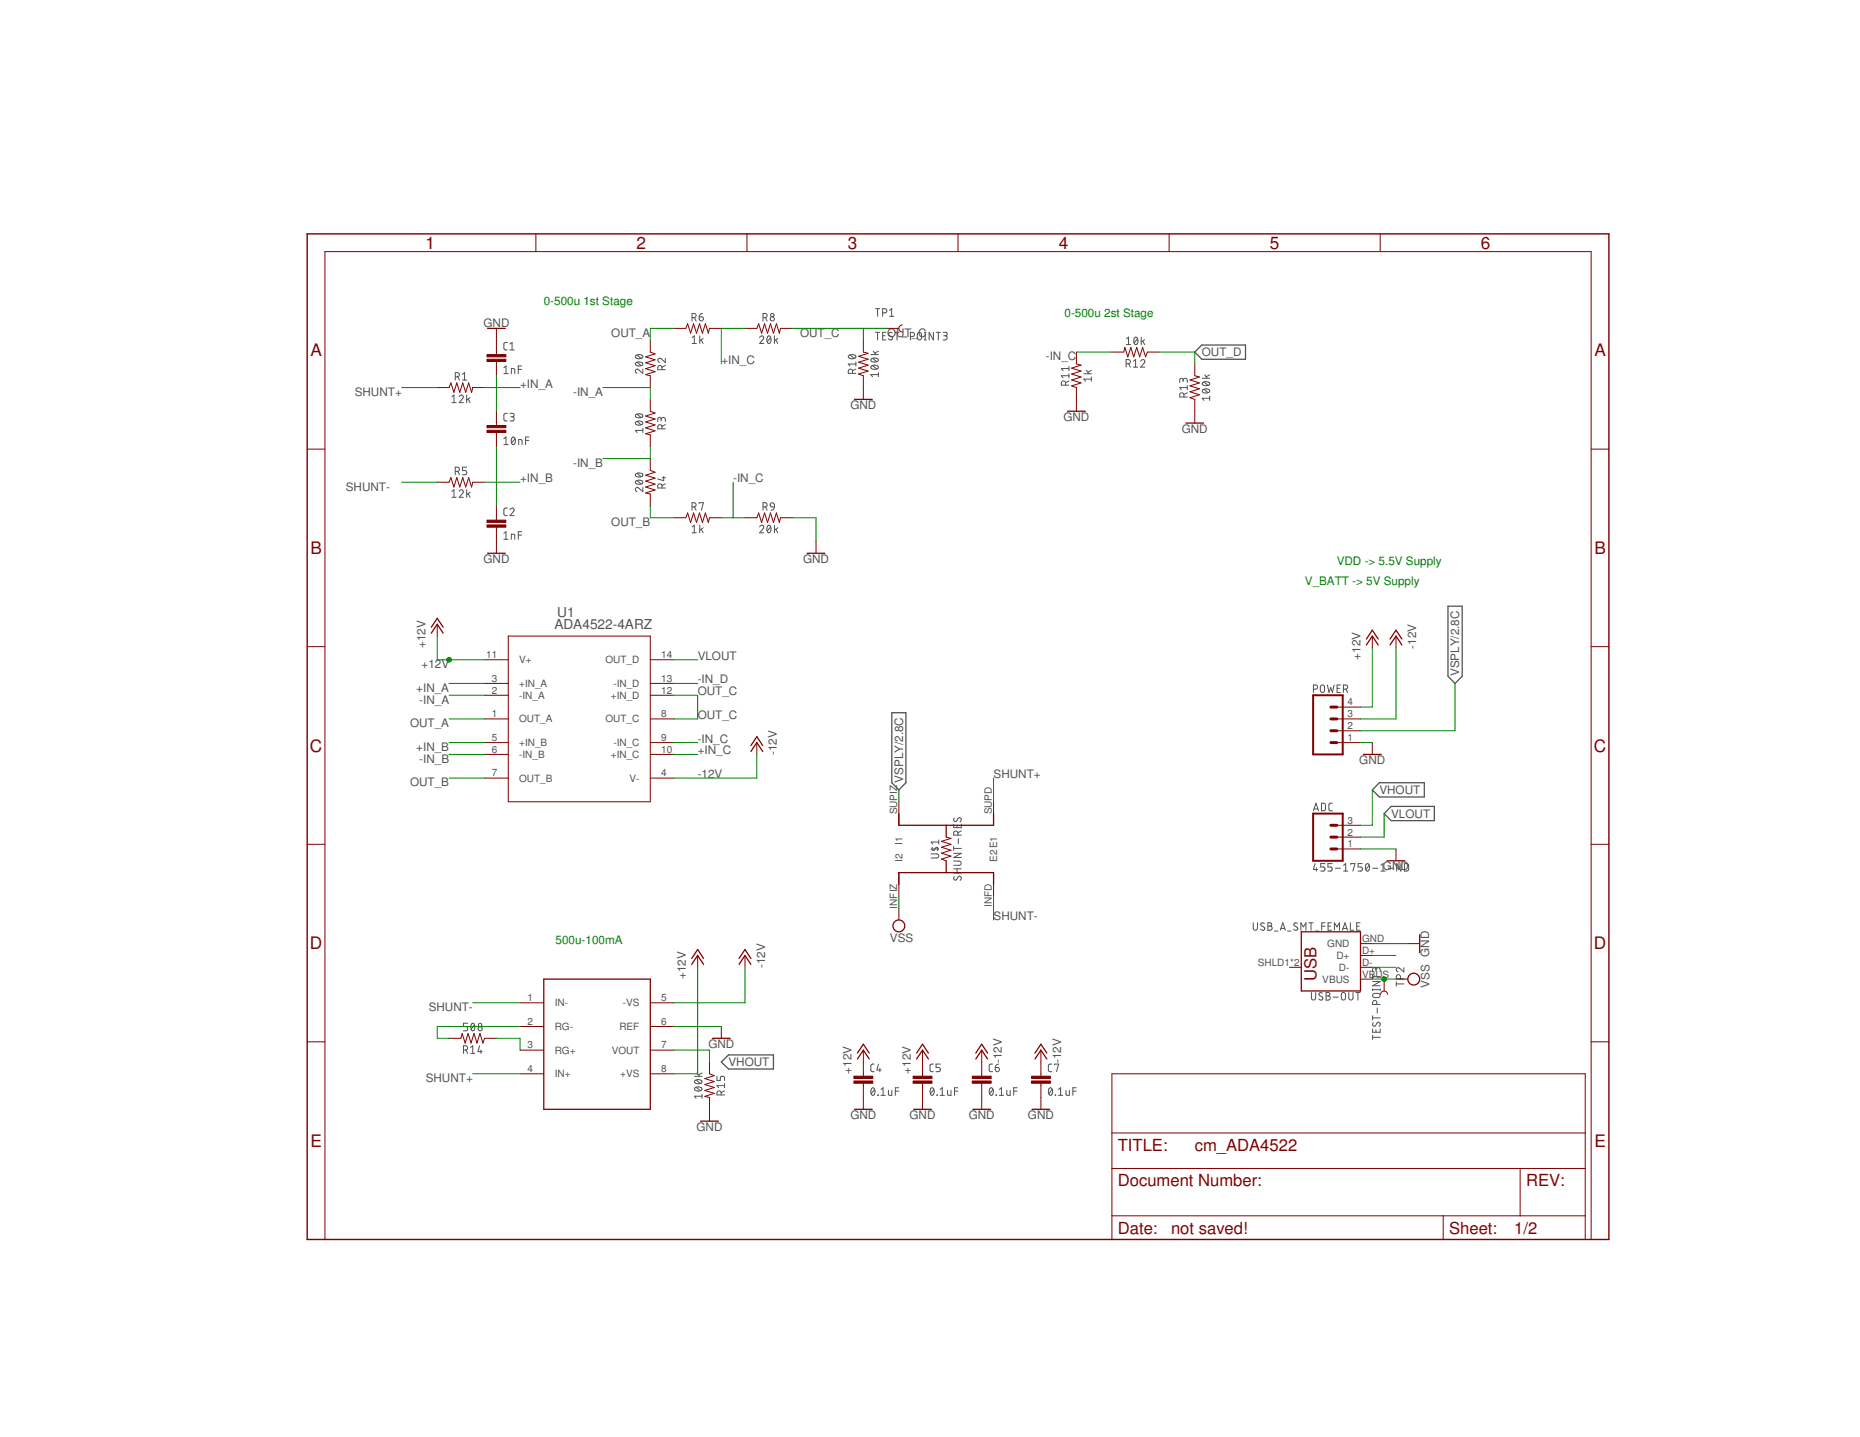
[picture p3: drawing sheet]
<svg xmlns="http://www.w3.org/2000/svg" width="279mm" height="216mm" viewBox="0 0 279 216" stroke-linecap="round" stroke-linejoin="round" font-family="sans-serif">
<g fill="none" stroke="#505050" stroke-width=".15">
<path d="M67.9 59.6l.3-.2v1.1M68.4 56.6h.4a.31 .31 0 0 0 .2-.4 .31 .31 0 0 0-.3-.2h-.3v1.1M68.8 56.6l.2 .5M69 59.6a.31 .31 0 0 1 .4-.2 .31 .31 0 0 1 .1 .5l-.5 .6h.6M69.5 56.2l.3-.2v1.1M69.5 57.1h.6M70.1 59.4v1.1M70.3 60l.3 .5M70.6 59.7l-.5 .4M75.7 56.1h.6M75.7 55.2l.3-.2v1.1M76.2 51.5h-.3l-.2 .2v.7l.2 .2h.3"/>
<path d="M76.6 52.6h.6M76.6 51.7l.3-.2v1.1M76.8 56.1v-.7l.5 .1v.6M77.9 55.5h.5M78.4 55h-.5v1.1M95.5 54.5a.74 .74 0 0 1 1.1 .2 .65 .65 0 0 1-1.2 0zM95.5 53.4a.7 .7 0 0 1 1.1 .2 .65 .65 0 0 1-1.2 0zM95.7 54.4l.6 .5M95.7 53.3l.6 .5M96.6 55.5v.6l-.7-.5a.31 .31 0 0 0-.5 .1 .31 .31 0 0 0 .3 .4M99.4 55.5v-.3a.32 .32 0 0 0-.3-.3 .32 .32 0 0 0-.3 .3v.3h1.1M99.9 53.8v.7l-.6-.6a.32 .32 0 0 0-.5 .1 .32 .32 0 0 0 .3 .5"/>
<path d="M99.9 54.9l-.5 .3M103.9 47.7h.3a.32 .32 0 0 0 .4-.3 .32 .32 0 0 0-.4-.3h-.3v1.1M104 50.7l.3-.2v1.1M104 51.6h.6M104.3 47.7l.3 .5M105 47.6h.4a.31 .31 0 0 1 .3 .4 .31 .31 0 0 1-.4 .2 .31 .31 0 0 1-.3-.3zM105.1 50.5v1.1M105.3 51.1l.3 .5M105.5 47.1l-.3 .1-.2 .4M105.6 50.8l-.5 .4M114.1 50.7a.31 .31 0 0 1 .4-.2 .31 .31 0 0 1 .1 .5l-.5 .6h.6M114.6 47.7h.3a.32 .32 0 0 0 .3-.3 .32 .32 0 0 0-.3-.3h-.3v1.1"/>
<path d="M115 47.7l.2 .5M115.3 50.5h.2a.67 .67 0 0 1 0 1.1 .7 .7 0 0 1-.2-1.1zM115.8 50.7l-.5 .7M116.3 50.5v1.1M116.5 51.1l.3 .5M116.8 50.8l-.5 .4M127.4 53.5a.73 .73 0 0 1 1.2 .1 .67 .67 0 0 1-1.2 0zM127.7 53.3l.6 .5M128.1 56.1v-.3a.32 .32 0 0 0-.4-.4 .32 .32 0 0 0-.3 .4v.3h1.2M128.6 55.5l-.5 .2M128.6 54.7h-1.2l.3 .3M128.6 54.4v.6"/>
<path d="M130.8 53.3h1.2M130.9 55a.62 .62 0 0 1 1 .3 .73 .73 0 0 1-1.1-.1zM130.9 53.9a.74 .74 0 0 1 1.1 .2 .67 .67 0 0 1-1.2 0zM131.1 54.9l.6 .5M131.1 53.8l.6 .5M131.2 52.8l.4 .5M131.5 49.9h.6M131.5 46.4h.6M131.8 46.4v1.1M131.8 49.9v1.2M132 56.3h-1.2l.3 .3M132 56v.6"/>
<path d="M132 52.8l-.6 .2M132.6 47h.3a.32 .32 0 0 0 .3-.3 .32 .32 0 0 0-.3-.3h-.3v1.1M132.6 50.4h.4M133.1 49.9h-.5v1.2h.5M133.6 46.6l.3-.2v1.1M133.6 47.5h.7M134 50h-.4l-.1 .2 .1 .2 .4 .2a.31 .31 0 0 1-.1 .5 .31 .31 0 0 1-.4-.2M134.4 49.9h.7M134.7 49.9v1.2M135.5 50.6h.7M136.8 50.6l.4-.1a.33 .33 0 0 0 .2-.3 .33 .33 0 0 0-.3-.3h-.3v1.2M137.9 50h.1a.31 .31 0 0 1 .4 .2v.6a.32 .32 0 0 1-.3 .3 .32 .32 0 0 1-.3-.3v-.7z"/>
<path d="M138.9 49.9h.2M138.9 51.1h.2M139 49.9v1.2M140.2 49.9v1.2l-.6-1.2v1.2M140.6 49.9h.7M140.9 49.9v1.2M141.7 49.9l.5 .1 .1 .1-.1 .3h-.4M142 50.4a.32 .32 0 0 1 .3 .4 .32 .32 0 0 1-.3 .3h-.3M160.1 57.9v-.3a.32 .32 0 0 0-.4-.4 .32 .32 0 0 0-.3 .4v.3h1.2M160.6 55.4h-1.2l.3 .3M160.6 57.2l-.5 .3M160.6 56.5h-1.2l.3 .3"/>
<path d="M160.6 55.1v.6M160.6 56.2v.6M162.8 56.2h1.1M163.2 55.6l.4 .6M163.9 57h-1.1l.3 .3M163.9 56.6v.7M163.9 55.6l-.5 .3M169.2 54.7h.3a.32 .32 0 0 0 .3-.4 .32 .32 0 0 0-.3-.3h-.3v1.2M169.2 50.9l.3-.2v1.1M169.2 51.8h.6M169.5 54.7l.3 .5M170.3 54.3l.3-.3v1.2"/>
<path d="M170.3 55.2h.6M170.5 50.7h.1a.65 .65 0 0 1 0 1.1 .69 .69 0 0 1-.1-1.1zM170.9 50.9l-.5 .6M171.3 54.3a.32 .32 0 0 1 .5-.3 .32 .32 0 0 1 .1 .5l-.6 .7h.7M171.4 50.7v1.1M171.7 51.2l.2 .6M171.9 51l-.5 .4M177.7 57.1a.32 .32 0 0 1 .3-.3 .32 .32 0 0 1 .4 .3v.4M177.7 57.3v-.3l-.3-.2-.2 .2v.5M177.8 59.6v-.3a.32 .32 0 0 0-.3-.3 .32 .32 0 0 0-.3 .3v.3h1.2M178.4 59l-.6 .3M178.4 58.2h-1.2l.3 .3"/>
<path d="M178.4 57.9v.6M180.6 56.8h1.1M180.7 58.6a.7 .7 0 0 1 1 .1 .65 .65 0 0 1-1.1 0zM180.7 57.5a.74 .74 0 0 1 1 .1 .65 .65 0 0 1-1.1 0zM180.8 58.5l.7 .5M180.8 57.4l.7 .5M181 56.3l.3 .5M181.7 59.8h-1.1l.2 .4M181.7 59.5v.7M181.7 56.3l-.5 .3M67.9 73.8l.3-.2v1.1M67.9 60.5h.6"/>
<path d="M67.9 74.7h.6M68.4 70.8h.3a.32 .32 0 0 0 .3-.3 .32 .32 0 0 0-.3-.3h-.3v1.1M68.8 70.8l.2 .5M69 73.8a.31 .31 0 0 1 .4-.2 .31 .31 0 0 1 .1 .5l-.5 .6h.6M70.1 70.2h-.6v.5h.3a.32 .32 0 0 1 .3 .3 .32 .32 0 0 1-.3 .3h-.3M70.1 73.6v1.1M70.3 74.2l.3 .5M70.6 74l-.5 .3M75.7 65.9l.3-.2v1.1M75.7 66.8h.6M76.2 76.3h-.3l-.2 .3v.7l.2 .1 .3 .1M76.2 62.1h-.3l-.2 .3v.7l.2 .1h.3"/>
<path d="M76.6 76.6a.32 .32 0 0 1 .4-.3 .32 .32 0 0 1 .2 .5l-.6 .7h.6M76.6 62.1h.4l.2 .2-.1 .3h-.4M76.9 62.6a.32 .32 0 0 1 .3 .3 .32 .32 0 0 1-.3 .3h-.3M76.9 65.7h.1a.6 .6 0 0 1 .5 .5 .6 .6 0 0 1-.4 .6 .7 .7 0 0 1-.2-1.1zM77.4 65.9l-.5 .6M77.9 66.8v-.8l.5 .1v.7M78.4 79.9h-.5v1.1M79 66.2h.5M79.5 65.7h-.5v1.1M95.5 63.4a.7 .7 0 0 1 1.1 .2 .65 .65 0 0 1-1.2 0zM95.5 62.3a.72 .72 0 0 1 1.1 .2 .68 .68 0 0 1-1.2 0zM95.5 72.3a.7 .7 0 0 1 1.1 .2 .65 .65 0 0 1-1.2 0z"/>
<path d="M95.5 71.2a.74 .74 0 0 1 1.1 .2 .65 .65 0 0 1-1.2 0zM95.7 63.3l.6 .5M95.7 62.2l.6 .5M95.7 72.2l.6 .5M95.7 71.1l.6 .5M96.6 73.2v.7l-.7-.6a.31 .31 0 0 0-.5 .1 .31 .31 0 0 0 .3 .5M96.6 64.3v.7M96.6 64.7h-1.2l.3 .3M99.3 63a.32 .32 0 0 1 .3-.3 .32 .32 0 0 1 .3 .3v.3M99.3 63.2v-.4l-.3-.1-.2 .1v.5M99.4 64.4v-.3a.32 .32 0 0 0-.3-.3 .32 .32 0 0 0-.3 .3v.3h1.1M99.4 73.3v-.3a.32 .32 0 0 0-.3-.3 .32 .32 0 0 0-.3 .3v.3h1.1"/>
<path d="M99.4 71.8h.5M99.7 71.6v.6l-.9-.2M99.9 63.8l-.5 .3M99.9 72.7l-.5 .2M103.9 76.2h.3a.32 .32 0 0 0 .4-.4 .32 .32 0 0 0-.4-.3h-.3v1.2M104 79.2l.3-.3v1.2M104.3 76.2l.3 .5M105 75.6v-.1h.7l-.4 1.2M105.1 78.9v1.2M105.3 79.5l.3 .6M105.6 79.3l-.5 .4M114.1 79.2a.31 .31 0 0 1 .4-.3 .31 .31 0 0 1 .1 .5l-.5 .7h.6"/>
<path d="M114.6 76.2h.3a.32 .32 0 0 0 .3-.4 .32 .32 0 0 0-.3-.3h-.3v1.2M115 76.2l.2 .5M115.3 79l.2-.1a.67 .67 0 0 1 0 1.2 .7 .7 0 0 1-.2-1.1zM115.7 75.7a.33 .33 0 0 1 .4-.2 .33 .33 0 0 1 .2 .3v.4l-.5-.1-.1-.1zM115.8 79.2l-.5 .6M116.3 76.2l-.2 .4-.3 .1M116.3 78.9v1.2M116.5 79.5l.3 .6M116.8 79.3l-.5 .4M75.7 80.1l.3-.2v1.1M75.7 81h.6M76.8 81v-.7l.5 .1v.6"/>
<path d="M77.9 80.4h.5M104 80.1h.6M197.3 103.5h.3a.32 .32 0 0 0 .3-.3 .32 .32 0 0 0-.3-.3h-.3v1.1M198.5 103a.31 .31 0 0 1 .3-.1 .31 .31 0 0 1 .2 .3v.5a.32 .32 0 0 1-.4 .3 .32 .32 0 0 1-.3-.3v-.5zM199.4 102.9l.2 1.1 .3-.7 .3 .7 .2-1.1M200.9 103.4h.3M201.4 102.9h-.5v1.1h.5M201.8 103.5h.3a.32 .32 0 0 0 .3-.3 .32 .32 0 0 0-.3-.3h-.3v1.1M202.2 103.5l.2 .5M139.9 128.3h.8a.31 .31 0 0 1 .3 .3 .31 .31 0 0 1-.3 .3h-.8M139.9 127.6h1.1M140.1 127.3l-.1 .3 .1 .2h.2l.3-.5h.2v.5"/>
<path d="M141 126.5h-1.1l.2 .3M141 126.2v.6M143.3 129.4h.9a.31 .31 0 0 1 .2 .4 .31 .31 0 0 1-.3 .2h-.8M143.3 131.2h1.1M143.3 130.5h1.1M143.3 128.2h1.1l-1.1 .6h1.1M143.3 127.5h1.1M143.3 123.8v.6h1.1v-.6M143.3 127.1v.7M143.3 131.7v.3a.25 .25 0 0 0 .3 .2l.3-.4a.31 .31 0 0 1 .5 0 .31 .31 0 0 1-.2 .5M143.3 122.9v.1a.27 .27 0 0 0 0 .4 .27 .27 0 0 0 .3 0l.3-.4a.29 .29 0 0 1 .4-.1 .29 .29 0 0 1 0 .5l-.1 .1M143.8 124v.4"/>
<path d="M143.8 130.5v.7M143.9 125.5l-.1-.5a.31 .31 0 0 0-.3-.1 .31 .31 0 0 0-.2 .3v.3h1.1M144 126v.7M144.4 124.8l-.5 .3M188.3 138.6v.8a.32 .32 0 0 0 .3 .4 .32 .32 0 0 0 .3-.4v-.8M189.9 138.7h-.4l-.1 .2 .1 .2 .4 .2a.31 .31 0 0 1-.1 .5 .31 .31 0 0 1-.4-.2M190.5 138.6l.5 .1v.2l-.2 .2a.31 .31 0 0 1 .3 .4 .31 .31 0 0 1-.3 .3h-.3zM190.5 139.1h.3M191.5 139.9h.5M192.3 139.8l.4-1.2 .4 1.2M192.4 139.5h.6M193.4 139.9h.5"/>
<path d="M194.9 138.7h-.4l-.1 .2v.1l.4 .3a.31 .31 0 0 1 0 .5 .31 .31 0 0 1-.5-.2M195.4 139.8v-1.2l.4 .7 .4-.7v1.2M196.6 138.6h.7M196.9 138.6v1.2M197.3 121.8l.4-1.1 .4 1.1M197.4 121.5h.6M197.5 129.8l-.2 .8h.6M197.6 139.9h.5M197.7 130.4v.5M198.5 120.7h.4l.2 .2v.7l-.2 .2h-.4zM198.5 139.1h.6M199 129.8h-.6v.5h.4a.31 .31 0 0 1 .2 .3 .31 .31 0 0 1-.2 .3h-.4"/>
<path d="M199.1 138.6h-.6v1.2M199.5 139.1h.4M200 138.6h-.5v1.2h.5M200.1 129.8h-.6v.5h.4a.31 .31 0 0 1 .2 .3 .31 .31 0 0 1-.2 .3h-.4M200.1 120.7h-.4l-.1 .2 .1 .9h.4M200.4 139.8v-1.2l.4 .7 .4-.7v1.2M200.6 130.5h.7M201.7 139.8l.3-1.2 .4 1.2M201.7 139.5h.6M201.8 130.9h.7M201.8 130l.3-.2v1.1M202.8 138.6v1.2h.5"/>
<path d="M202.9 129.9v-.1h.6l-.3 1.1M203.8 139.1h.4M204.3 138.6h-.5v1.2h.5M204.6 129.8h-.6v.5h.4a.31 .31 0 0 1 .2 .3 .31 .31 0 0 1-.2 .3h-.4M205.3 129.8h.1a.65 .65 0 0 1 0 1.1 .69 .69 0 0 1-.1-1.1zM205.7 130l-.5 .6M206.2 130.5h.8M207.4 130.9h.7M207.4 130l.4-.2v1.1M208.5 130.5h.8M210.4 129.8v1.1l-.6-1.1v1.1M211 129.8h.4l.2 .1v.7l-.2 .3h-.4z"/>
<path d="M69.6 157.8h.3a.32 .32 0 0 0 .3-.4 .32 .32 0 0 0-.3-.3h-.3v1.2M70 157.8l.3 .5M70.3 153.7h-.7v.5h.4a.32 .32 0 0 1 .3 .4 .32 .32 0 0 1-.3 .3h-.4M70.7 157.4l.3-.3v1.2M70.7 158.3h.6M70.8 153.8l.2-.1a.67 .67 0 0 1 0 1.2 .74 .74 0 0 1-.2-1.1zM71.3 154l-.5 .6M72.1 157.1l-.3 .9h.6M72.2 157.8v.5M131.3 159.9h-.4l-.1 .2v.8l.2 .1h.3M132 159.9l-.3 .9h.7M140.2 159.9h-.4l-.1 .2v.8l.1 .1h.4"/>
<path d="M141.2 159.9h-.6v.5h.4a.32 .32 0 0 1 .3 .3 .32 .32 0 0 1-.3 .3h-.4M149.1 159.9h-.4l-.1 .2v.8l.1 .1h.4M150 159.9a.51 .51 0 0 0-.5 .5M158 159.9h-.4l-.1 .2v.8l.1 .1h.4M158.4 160v-.1h.6l-.3 1.1M197 149.1v.8a.32 .32 0 0 0 .3 .4 .32 .32 0 0 0 .3-.4v-.8M198.6 149.2a.27 .27 0 0 0-.4 0 .27 .27 0 0 0 0 .4l.4 .2a.31 .31 0 0 1 0 .5 .31 .31 0 0 1-.5-.2M199.2 149.1h.4l.2 .2-.1 .2-.2 .1a.32 .32 0 0 1 .3 .3 .32 .32 0 0 1-.3 .4h-.3zM199.2 149.6h.3M200.3 149.8h.7M201.6 149.2a.33 .33 0 0 1 .3-.1 .33 .33 0 0 1 .2 .3v.5a.32 .32 0 0 1-.3 .3 .32 .32 0 0 1-.3-.3zM202.6 149.1v.8a.32 .32 0 0 0 .3 .3 .32 .32 0 0 0 .3-.3v-.8"/>
<path d="M203.7 149.1h.6M204 149.1v1.2M206.2 155.9h1.1M206.2 146.4v.6M206.2 148.6v.2M206.2 152.6v.6M206.2 154.6v.5h1.1v-.5M206.2 155.5v.7M206.2 152.9h1.1M206.2 148.7h1.1M206.2 147.5h1.1l-1.1 .6h1.1M206.2 146.7h1.1"/>
<path d="M206.2 149.4a.86 .86 0 0 1 1.1 0v.1a.28 .28 0 0 1-.3 .4h-.5a.31 .31 0 0 1-.3-.2 .31 .31 0 0 1 0-.3zM206.3 153.6a.32 .32 0 0 0-.1 .4 .32 .32 0 0 0 .2 .2l.3-.1 .1-.4a.31 .31 0 0 1 .5 .1 .31 .31 0 0 1-.1 .4M206.7 145.7a.32 .32 0 0 1 .3-.3 .32 .32 0 0 1 .3 .3v.3M206.7 145.9v-.4l-.3-.1-.2 .1v.5M206.7 154.7v.4M206.8 150.9v-.3a.32 .32 0 0 0-.3-.3 .32 .32 0 0 0-.3 .3v.3h1.1M206.9 151.4v.8M207.3 148.6v.2M209.7 147.8h1.2M209.7 147.5v.6M210.4 147.1v-.4a.32 .32 0 0 0-.3-.3 .32 .32 0 0 0-.4 .3v.4h1.2M210.9 145.4v.6l-.7-.5a.32 .32 0 0 0-.5 .1 .32 .32 0 0 0 .3 .4"/>
<path d="M104.3 161.7h1.2M104.4 163.4a.7 .7 0 0 1 1.1 .2 .65 .65 0 0 1-1.2 0zM104.4 162.3a.7 .7 0 0 1 1.1 .2 .65 .65 0 0 1-1.2 0zM104.6 163.4l.6 .5M104.6 162.3l.6 .5M104.7 161.2l.4 .5M105.5 164.7h-1.2l.3 .3M105.5 164.4v.6M105.5 161.2l-.6 .3M107.7 161.7v.6h.5v-.4a.33 .33 0 0 1 .3-.2 .33 .33 0 0 1 .3 .2v.4M108.3 164.5v-.3a.32 .32 0 0 0-.3-.3 .32 .32 0 0 0-.3 .3v.3h1.1M108.8 163.9l-.5 .2"/>
<path d="M108.8 163.1h-1.1l.2 .3M108.8 162.8v.6M131 163.4a.6 .6 0 0 1 .5 .6 .6 .6 0 0 1-.4 .6 .7 .7 0 0 1-.1-1.2zM131.4 163.7l-.5 .6M131.9 164.5v.1zM132.2 160.5v.5M132.3 164.6h.7M132.3 163.7l.4-.3v1.2M133.5 163.8v.6l.1 .2h.4v-.8M134.5 163.9h.5M135 163.4h-.5v1.2M139.9 163.4a.6 .6 0 0 1 .5 .6 .6 .6 0 0 1-.4 .6 .7 .7 0 0 1-.1-1.2z"/>
<path d="M140.3 163.7l-.5 .6M140.8 164.5v.1zM141.2 164.6h.7M141.2 163.7l.3-.3v1.2M142.3 163.8v.6l.2 .2h.4v-.8M143.4 163.9h.5M143.9 163.4h-.5v1.2M148.8 163.4a.6 .6 0 0 1 .5 .6 .6 .6 0 0 1-.4 .6 .7 .7 0 0 1-.1-1.2zM149.2 163.7l-.5 .6M149.5 160.4h.4a.31 .31 0 0 1 .2 .3 .31 .31 0 0 1-.3 .3 .31 .31 0 0 1-.3-.3zM149.6 164.5l.1 .1zM150.1 164.6h.6"/>
<path d="M150.1 163.7l.3-.3v1.2M151.2 163.8v.6l.2 .2h.3v-.8M152.3 163.9h.5M152.8 163.4h-.5v1.2M157.7 163.4a.6 .6 0 0 1 .4 .6 .6 .6 0 0 1-.3 .6 .7 .7 0 0 1-.1-1.2zM158.1 163.7l-.6 .6M158.5 164.5l.1 .1zM159 164.6h.6M159 163.7l.3-.3v1.2M160.1 163.8v.6l.2 .2h.3v-.8M161.2 163.9h.5M161.7 163.4h-.5v1.2"/>
<circle cx="116" cy="47.3" r=".26"/>
<circle cx="116" cy="47.9" r=".31"/>
<circle cx="72.1" cy="154" r=".25"/>
<circle cx="72.1" cy="154.6" r=".31"/>
</g>
<path d="M179.5 52.9l1-1.1h6.6v2.2h-6.6zM217.5 91.1h2.1v10.5l-1 1.1-1.1-1.1zM134 107.1h2.1v10.5l-1.1 1.1-1-1.1zM207.2 117.6h6.8v2.1h-6.8l-1.1-1zM209 121.2h6.5v2.1h-6.5l-1.1-1.1zM108.4 159.6l1-1.1h6.8v2.1h-6.8z" fill="none" stroke="#505050" stroke-width=".19"/>
<g fill="none" stroke="#800000" stroke-width=".15">
<path d="M80.5 35.1v2.7M112.2 35.1v2.7M143.9 35.1v2.7M175.6 35.1v2.7M207.3 35.1v2.7M65.7 58.2h1.8l.2-.7 .5 1.4 .4-1.4 .5 1.4 .4-1.4 .5 1.4 .4-1.4 .4 1.4 .2-.7h1.8M74.6 49.3v4M74.6 54.3v2.2M97.7 51.1v1.8l.7 .3-1.4 .4 1.4 .5-1.4 .4 1.4 .4-1.4 .5 1.4 .4-1.4 .5 .7 .2v1.7M101.2 49.3h1.8l.3-.7 .4 1.5 .5-1.5 .4 1.5 .5-1.5 .4 1.5 .5-1.5 .4 1.5 .2-.8h1.8M111.9 49.3h1.8l.3-.7 .4 1.5 .5-1.5 .4 1.5 .4-1.5 .5 1.5 .4-1.5 .5 1.5 .1-.8h1.8M129.7 51.1v1.8l.7 .2-1.4 .4 1.4 .5-1.4 .4 1.4 .5-1.4 .4 1.4 .5-1.4 .4 .7 .3v3.5"/>
<path d="M133.2 49.3h1.8M135.6 48.8a.54 .54 0 0 0-.6 .6 .54 .54 0 0 0 .6 .5M161.7 52.9v1.8l.7 .2-1.4 .4 1.4 .5-1.4 .4 1.4 .4-1.4 .5 1.4 .4-1.4 .5 .7 .2v3.6M167 52.9h1.8l.2-.7 .4 1.4 .5-1.4 .4 1.4 .5-1.4 .4 1.4 .4-1.4 .5 1.4 .3-.7h1.7M179.5 54.7v1.8l.7 .1-1.4 .5 1.4 .4-1.4 .5 1.4 .4-1.4 .5 1.4 .4-1.4 .5 .7 .2v3.6M46.1 67.5h2.7M65.7 72.5h1.8l.2-.7 .5 1.4 .4-1.4 .5 1.4 .4-1.4 .5 1.4 .4-1.4 .4 1.4 .2-.7h1.8M74.6 61.8v2.1M74.6 65v2.1M74.6 76v2.1M74.6 79.2v3.9M97.7 60v1.8l.7 .3-1.4 .4 1.4 .4-1.4 .5 1.4 .4-1.4 .5 1.4 .4-1.4 .5 .7 .1v1.8"/>
<path d="M97.7 68.9v1.8l.7 .3-1.4 .4 1.4 .4-1.4 .5 1.4 .4-1.4 .5 1.4 .4-1.4 .5 .7 .1v1.8M101.2 77.8h1.8l.3-.7 .4 1.4 .5-1.4 .4 1.4 .5-1.4 .4 1.4 .5-1.4 .4 1.4 .2-.7h1.8M111.9 77.8h1.8l.3-.7 .4 1.4 .5-1.4 .4 1.4 .4-1.4 .5 1.4 .4-1.4 .5 1.4 .1-.7h1.8M239 67.5h2.7M46.1 97.2h2.7M65.7 93.8v1.8M72.8 99.1h3.5M76.3 95.6h21.4v24.9h-21.4zM97.7 99.1h3.5M122.6 81.3v1.8M206.1 95.6v1.7M209.7 95.6v1.7"/>
<path d="M239 97.2h2.7M72.8 102.7h3.5M72.8 104.5h3.5M72.8 108h3.5M72.8 111.6h3.5M72.8 113.3h3.5M72.8 116.9h3.5M97.7 102.7h3.5M97.7 104.5h3.5M97.7 108h3.5M97.7 111.6h3.5M97.7 113.3h3.5"/>
<path d="M97.7 116.9h3.5M113.7 111.6v1.7M200.8 108h3.6M200.8 111.6h3.6M200.8 109.8h3.6M200.8 106.2h3.6M206.1 111.6v1.7M46.1 126.9h2.7M135 120.5v3.5M135 131.1v3.6M135 136.4v1.8M142.1 125.8l.8 .2-1.5 .4 1.5 .5-1.5 .4 1.5 .4-1.5 .5 1.5 .4-1.5 .5 .7 .2"/>
<path d="M149.2 120.5v3.5M149.2 131.1v3.6M200.8 127.6h3.6M200.8 125.8h3.6M200.8 124h3.6M209.7 127.6v1.7M239 126.9h2.7M46.1 156.5h2.7M67.5 156h1.7l.2-.7 .5 1.4 .4-1.4 .5 1.4 .4-1.4 .4 1.4 .5-1.4 .4 1.4 .3-.7h1.8M78.1 150.7h3.6M78.1 154.2h3.6M78.1 157.8h3.6"/>
<path d="M97.7 150.7h3.5M97.7 154.2h3.5M97.7 157.8h3.5M104.8 143.6v1.7M106.6 159.6v1.7l.7 .3-1.4 .5 1.4 .4-1.4 .4 1.4 .5-1.4 .4 1.4 .5-1.4 .4 .7 .2v3.5M108.4 154.2v1.8M111.9 143.6v1.7M129.7 157.8v3.9M138.6 157.8v3.9M147.5 157.8v3.9M156.4 157.8v3.9M193.7 145.3h1.8"/>
<path d="M204.4 143.6h1.7M204.4 145.3h1.7M204.4 147.1h1.7M204.4 141.8h1.7M207.4 149.4a.54 .54 0 0 1 .5-.5 .54 .54 0 0 1 .5 .5M207.9 147.1v1.8M209.7 147.1h1.8M211.5 141.8h1.8M239 156.5h2.7M78.1 161.3h3.6M97.7 161.3h3.5M129.7 162.8v3.9"/>
<path d="M138.6 162.8v3.9M147.5 162.8v3.9M156.4 162.8v3.9M167 161.3h71.1v24.9h-71.1zM167 175.6h71.1M167 170.2h71.1M228.3 175.6v7.1M48.8 186.2v-148.4h190.2v148.4M167 182.7h71.1M216.8 182.7v3.5"/>
</g>
<g fill="none" stroke="#800000" stroke-width=".19">
<path d="M73.2 49.3h2.7M128.4 60h2.6M160.4 61.8h2.6M178.1 63.6h2.7M64.8 95.1l.9-1.3 .9 1.3M64.8 94.2l.9-1.3 .9 1.3M73.2 83.1h2.7M121.2 83.1h2.7M205.3 96.9l.8-1.3 .9 1.3M205.3 96l.8-1.3 .9 1.3M208.8 96.9l.9-1.3 .9 1.3M208.8 96l.9-1.3 .9 1.3"/>
<path d="M112.8 112.9l.9-1.3 .9 1.3M112.8 112l.9-1.3 .9 1.3M204.8 113.3h2.7M135 122.2v1.8h14.2v-1.8M135 132.9v-1.8h14.2v1.8M142.1 124v1.8M142.1 129.3v1.8M195.5 140h8.9v8.9h-8.9zM208.4 129.3h2.6M81.7 147.1h16v19.6h-16zM103.9 144.9l.9-1.3 .9 1.3M103.9 144l.9-1.3 .9 1.3"/>
<path d="M107 156h2.7M111 144.9l.9-1.3 .9 1.3M111 144l.9-1.3 .9 1.3M128.8 159.1l.9-1.3 .9 1.3M128.8 158.2l.9-1.3 .9 1.3M137.7 159.1l.9-1.3 .9 1.3M137.7 158.2l.9-1.3 .9 1.3M146.6 159.1l.9-1.3 .9 1.3M146.6 158.2l.9-1.3 .9 1.3M155.5 159.1l.9-1.3 .8 1.3M155.5 158.2l.9-1.3 .8 1.3M213.3 140.4v2.7"/>
<path d="M105.2 168.4h2.7M128.4 166.7h2.6M137.2 166.7h2.7M146.1 166.7h2.7M155 166.7h2.7"/>
<circle cx="135" cy="139.1" r=".89"/>
<circle cx="212.4" cy="147.1" r=".89"/>
</g>
<g fill="#800000" stroke="#800000" stroke-width=".15">
<path d="M73.2 54h2.8v.3h-2.8z"/>
<path d="M73.2 53.3h2.8v.3h-2.8z"/>
<path d="M73.2 78.9h2.8v.3h-2.8z"/>
<path d="M73.2 78.1h2.8v.4h-2.8z"/>
<path d="M73.2 64.6h2.8v.4h-2.8z"/>
<path d="M73.2 63.9h2.8v.4h-2.8z"/>
<path d="M128.3 162.4h2.8v.4h-2.8z"/>
<path d="M128.3 161.7h2.8v.3h-2.8z"/>
<path d="M137.2 162.4h2.8v.4h-2.8z"/>
<path d="M137.2 161.7h2.8v.3h-2.8z"/>
<path d="M146 162.4h2.9v.4h-2.9z"/>
<path d="M146 161.7h2.9v.3h-2.9z"/>
<path d="M154.9 162.4h2.9v.4h-2.9z"/>
<path d="M154.9 161.7h2.9v.3h-2.9z"/>
</g>
<path d="M46.1 35.1h195.6v151.1h-195.6z" fill="none" stroke="#800000" stroke-width=".21"/>
<path d="M197.3 104.5h4.4v8.8h-4.4zM197.3 122.2h4.4v7.1h-4.4z" fill="none" stroke="#800000" stroke-width=".3"/>
<path d="M199.9 108h.9M199.9 109.8h.9M199.9 111.6h.9M199.9 106.2h.9M199.9 124h.9M199.9 125.8h.9M199.9 127.6h.9" fill="none" stroke="#800000" stroke-width=".44"/>
<g fill="none" stroke="#008000" stroke-width=".15">
<path d="M60.3 58.2h5.4M72.8 58.2h5.3M74.6 56.5v5.3M90.6 58.2h7.1v1.8M101.2 49.3h-3.5v1.8M111.9 49.3h-3.5v5.4M119 49.3h14.2M129.7 49.3v1.8M161.7 52.9h5.3M174.1 52.9h5.4v1.8M60.3 72.5h5.4M72.8 72.5h5.3"/>
<path d="M74.6 67.1v8.9M97.7 76v1.8h3.5M97.7 67.1v1.8h-7.1M108.4 77.8h3.5M110.1 72.5v5.3M119 77.8h3.6v3.5M65.7 95.6v3.5h7.1M101.2 99.1h3.6M206.1 97.3v8.9h-1.7M209.7 97.3v10.7h-5.3M67.5 111.6h5.3M67.5 108h5.3"/>
<path d="M67.5 116.9h5.3M67.5 102.7h5.3M67.5 104.5h5.3M67.5 113.3h5.3M101.2 111.6h3.6M101.2 104.5h3.6v3.5h-3.6M101.2 102.7h3.6M101.2 113.3h3.6M113.7 113.3v3.6h-12.5M135 118.7v1.8M149.2 116.9v3.6M204.4 111.6h1.7"/>
<path d="M206.1 118.7v5.3h-1.7M218.6 102.7v7.1h-14.2M135 134.7v1.7M149.2 134.7v3.5M204.4 127.6h5.3M207.9 122.2v3.6h-3.5M71 150.7h7.1M74.6 156h3.5v1.8M78.1 154.2h-12.4v1.8h1.8M101.2 154.2h7.2M101.2 157.8h5.4v1.8M104.8 145.3v16h-3.6"/>
<path d="M111.9 145.3v5.4h-10.7M206.1 141.8h5.4M206.1 147.1h3.6M206.1 143.6h3.6M206.1 145.3h3.6M71 161.3h7.1"/>
</g>
<g fill="#008000" stroke="#008000" stroke-width=".15">
<circle cx="207.9" cy="147.1" r=".36"/>
<circle cx="67.5" cy="99.1" r=".36"/>
</g>
<g font-size="2.6" fill="#800000">
<text x="63.9" y="37.4">1</text>
<text x="95.6" y="37.4">2</text>
<text x="127.3" y="37.4">3</text>
<text x="159" y="37.4">4</text>
<text x="190.7" y="37.4">5</text>
<text x="222.4" y="37.4">6</text>
<text x="46.6" y="53.5">A</text>
<text x="239.5" y="53.5">A</text>
<text x="46.6" y="83.2">B</text>
<text x="239.5" y="83.2">B</text>
<text x="46.5" y="112.9">C</text>
<text x="239.4" y="112.9">C</text>
<text x="46.5" y="142.6">D</text>
<text x="239.4" y="142.6">D</text>
<text x="46.6" y="172.3">E</text>
<text x="239.5" y="172.3">E</text>
</g>
<g font-size="2.5" fill="#800000">
<text x="197.8" y="147.5" transform="rotate(-90 197.8 147.5)">USB</text>
<text x="167.9" y="172.9">TITLE:</text>
<text x="179.5" y="172.9">cm_ADA4522</text>
<text x="167.9" y="178.2">Document Number:</text>
<text x="229.2" y="178.2">REV:</text>
<text x="167.9" y="185.3">Date:</text>
<text x="175.9" y="185.3">not saved!</text>
<text x="217.7" y="185.3">Sheet:</text>
<text x="227.5" y="185.3">1/2</text>
</g>
<g font-size="2.1" fill="#505050">
<text x="83.3" y="94.5">ADA4522-4ARZ</text>
<text x="83.7" y="92.7">U1</text>
</g>
<g font-size="1.8" fill="#008000">
<text x="81.7" y="45.8">0-500u 1st Stage</text>
<text x="159.9" y="47.6">0-500u 2st Stage</text>
<text x="196" y="87.9">V_BATT -&gt; 5V Supply</text>
<text x="200.8" y="84.9">VDD -&gt; 5.5V Supply</text>
<text x="83.5" y="141.8">500u-100mA</text>
</g>
<g font-size="1.8" fill="#505050">
<text x="72.6" y="49.2">GND</text>
<text x="91.8" y="50.6">OUT_A</text>
<text x="120.2" y="50.6">OUT_C</text>
<text x="133.2" y="50.6">OUT_C</text>
<text x="180.5" y="53.5">OUT_D</text>
<text x="53.3" y="59.5">SHUNT+</text>
<text x="78.1" y="58.2">+IN_A</text>
<text x="86.1" y="59.5">-IN_A</text>
<text x="108.4" y="54.7">+IN_C</text>
<text x="157.1" y="54.2">-IN_C</text>
<text x="127.7" y="61.4">GND</text>
<text x="159.7" y="63.2">GND</text>
<text x="177.5" y="65">GND</text>
<text x="86.1" y="70.2">-IN_B</text>
<text x="52" y="73.7">SHUNT-</text>
<text x="78.1" y="72.5">+IN_B</text>
<text x="110.1" y="72.5">-IN_C</text>
<text x="91.8" y="79">OUT_B</text>
<text x="72.6" y="84.5">GND</text>
<text x="120.6" y="84.5">GND</text>
<text x="63.3" y="100.4">+12V</text>
<text x="63.9" y="97.3" transform="rotate(-90 63.9 97.3)">+12V</text>
<text x="104.8" y="99.1">VLOUT</text>
<text x="204.4" y="99.1" transform="rotate(-90 204.4 99.1)">+12V</text>
<text x="212.7" y="97.5" transform="rotate(-90 212.7 97.5)">-12V</text>
<text x="219.2" y="101.6" transform="rotate(-90 219.2 101.6)">VSPLY/2.8C</text>
<text x="62.5" y="103.9">+IN_A</text>
<text x="63" y="105.7">-IN_A</text>
<text x="104.8" y="102.7">-IN_D</text>
<text x="104.8" y="104.5">OUT_C</text>
<text x="61.6" y="109.3">OUT_A</text>
<text x="62.5" y="112.8">+IN_B</text>
<text x="104.8" y="108">OUT_C</text>
<text x="104.8" y="111.6">-IN_C</text>
<text x="104.8" y="113.3">+IN_C</text>
<text x="116.7" y="113.5" transform="rotate(-90 116.7 113.5)">-12V</text>
<text x="61.6" y="118.1">OUT_B</text>
<text x="63" y="114.6">-IN_B</text>
<text x="104.8" y="116.9">-12V</text>
<text x="135.6" y="117.6" transform="rotate(-90 135.6 117.6)">VSPLY/2.8C</text>
<text x="149.2" y="116.9">SHUNT+</text>
<text x="204.2" y="114.8">GND</text>
<text x="207.2" y="119.3">VHOUT</text>
<text x="209" y="122.8">VLOUT</text>
<text x="207.7" y="130.8">GND</text>
<text x="133.7" y="141.5">VSS</text>
<text x="149.2" y="138.2">SHUNT-</text>
<text x="103" y="147.1" transform="rotate(-90 103 147.1)">+12V</text>
<text x="114.9" y="145.5" transform="rotate(-90 114.9 145.5)">-12V</text>
<text x="214.8" y="148.4" transform="rotate(-90 214.8 148.4)">VSS GND</text>
<text x="64.4" y="151.9">SHUNT-</text>
<text x="106.4" y="157.4">GND</text>
<text x="109.4" y="160.2">VHOUT</text>
<text x="127.9" y="161.3" transform="rotate(-90 127.9 161.3)">+12V</text>
<text x="136.8" y="161.3" transform="rotate(-90 136.8 161.3)">+12V</text>
<text x="150.5" y="159.7" transform="rotate(-90 150.5 159.7)">-12V</text>
<text x="159.4" y="159.7" transform="rotate(-90 159.4 159.7)">-12V</text>
<text x="64" y="162.6">SHUNT+</text>
<text x="104.6" y="169.9">GND</text>
<text x="127.7" y="168.1">GND</text>
<text x="136.6" y="168.1">GND</text>
<text x="145.5" y="168.1">GND</text>
<text x="154.4" y="168.1">GND</text>
</g>
<g font-size="1.5" fill="#505050">
<text x="73" y="98.9">11</text>
<text x="78" y="99.7">V+</text>
<text x="91" y="99.6">OUT_D</text>
<text x="99.3" y="98.9">14</text>
<text x="73.9" y="102.4">3</text>
<text x="73.9" y="104.2">2</text>
<text x="73.9" y="107.8">1</text>
<text x="78" y="103.2">+IN_A</text>
<text x="78" y="105">-IN_A</text>
<text x="91.8" y="105">+IN_D</text>
<text x="92.1" y="103.2">-IN_D</text>
<text x="99.3" y="107.8">8</text>
<text x="99.3" y="104.2">12</text>
<text x="99.3" y="102.4">13</text>
<text x="202.4" y="107.8">3</text>
<text x="202.4" y="106">4</text>
<text x="73.9" y="111.3">5</text>
<text x="73.9" y="113.1">6</text>
<text x="78" y="108.5">OUT_A</text>
<text x="78" y="112.1">+IN_B</text>
<text x="78" y="113.9">-IN_B</text>
<text x="91" y="108.5">OUT_C</text>
<text x="91.8" y="113.9">+IN_C</text>
<text x="92.1" y="112.1">-IN_C</text>
<text x="99.3" y="113.1">10</text>
<text x="99.3" y="111.3">9</text>
<text x="202.4" y="111.3">1</text>
<text x="202.4" y="109.5">2</text>
<text x="73.9" y="116.6">7</text>
<text x="78" y="117.4">OUT_B</text>
<text x="94.6" y="117.4">V-</text>
<text x="99.3" y="116.6">4</text>
<text x="134.8" y="122.4" transform="rotate(-90 134.8 122.4)">SUPIZ</text>
<text x="149" y="122.4" transform="rotate(-90 149 122.4)">SUPD</text>
<text x="202.4" y="125.5">2</text>
<text x="202.4" y="123.8">3</text>
<text x="135.5" y="126.9" transform="rotate(-90 135.5 126.9)">I1</text>
<text x="135.6" y="129.5" transform="rotate(-90 135.6 129.5)">I2</text>
<text x="149.8" y="129.5" transform="rotate(-90 149.8 129.5)">E2E1</text>
<text x="202.4" y="127.3">1</text>
<text x="134.8" y="136.5" transform="rotate(-90 134.8 136.5)">INFIZ</text>
<text x="149" y="136.3" transform="rotate(-90 149 136.3)">INFD</text>
<text x="199.4" y="142.3">GND</text>
<text x="204.6" y="143.3">D+</text>
<text x="204.6" y="141.5">GND</text>
<text x="189" y="145.1">SHLD1*2</text>
<text x="198.6" y="147.6">VBUS</text>
<text x="200.8" y="144.1">D+</text>
<text x="201.1" y="145.9">D-</text>
<text x="204.6" y="145.1">D-</text>
<text x="204.6" y="146.9">VBUS</text>
<text x="79.2" y="150.4">1</text>
<text x="79.2" y="154">2</text>
<text x="83.3" y="151.2">IN-</text>
<text x="83.3" y="154.8">RG-</text>
<text x="93" y="154.7">REF</text>
<text x="93.6" y="151.2">-VS</text>
<text x="99.3" y="150.4">5</text>
<text x="99.3" y="154">6</text>
<text x="79.2" y="157.5">3</text>
<text x="79.2" y="161.1">4</text>
<text x="83.3" y="158.3">RG+</text>
<text x="83.3" y="161.9">IN+</text>
<text x="91.9" y="158.3">VOUT</text>
<text x="93.2" y="161.9">+VS</text>
<text x="99.3" y="157.5">7</text>
<text x="99.3" y="161.1">8</text>
</g>
</svg>
